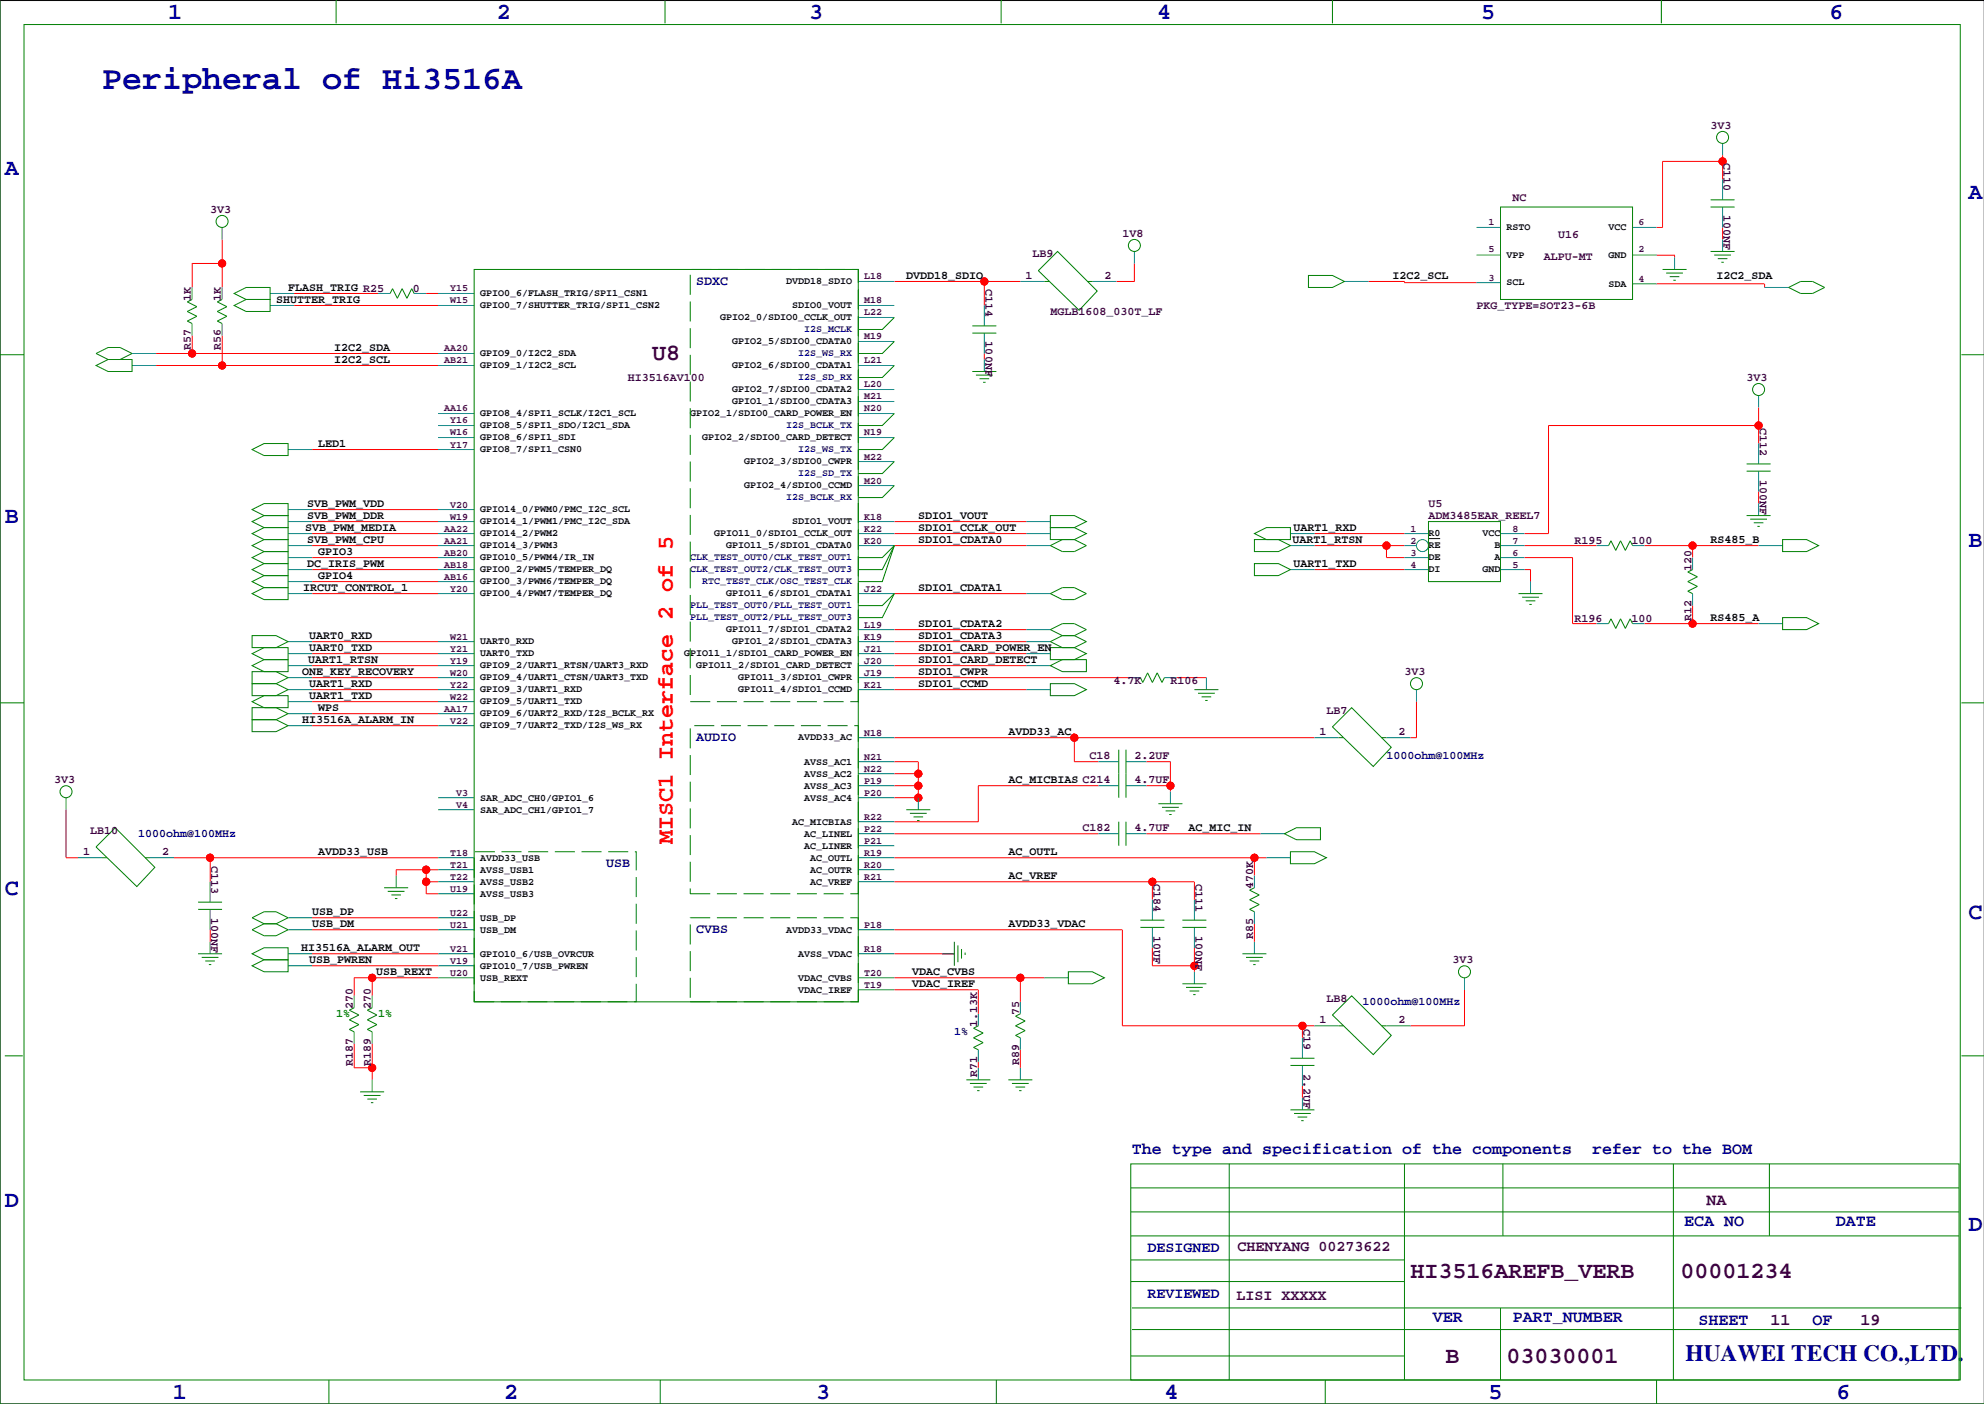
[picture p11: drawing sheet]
<svg xmlns="http://www.w3.org/2000/svg" width="420mm" height="297mm" viewBox="0 0 420 297" stroke-linecap="round" stroke-linejoin="round" font-family="sans-serif">
<path d="M419.9 .1h-419.9v296.9h419.9M302.3 113.9h2.4" fill="none" stroke="#000" stroke-width=".21"/>
<g fill="none" stroke="#f00" stroke-width=".21">
<path d="M364.5 32.9v5.1M364.5 34.1h-12.7v14h-1.3M47 55.7h-6.4v5.1M47 50.7v10.1M189.2 59.5h26.7M208.3 59.5v5.1M240 55.7v3.8h-3.8M289.6 59.5h7.6v.3h15.2M350.5 54h3.8v.5M364.5 48.1v2.6M33 74.8h59.7M33 77.3h59.7"/>
<path d="M40.6 71v3.8M47 71v6.3M62.2 62.1h17.8M62.2 64.6h30.5M90.2 62.1h2.5M208.3 74.8v1.3M350.5 60.1h22.9v.7M66 95.1h26.7M372.1 90h-44.4v22.9h-5.1M372.1 86.2v7.6M66 115.4h26.7M66 107.8h26.7"/>
<path d="M66 110.3h26.7M66 112.9h26.7M66 118h26.7M189.2 115.4h28M189.2 110.3h28M189.2 112.9h28M278.1 115.4h19.1M278.1 112.9h19.1M293.4 115.4v2.6h3.8M322.6 115.4h15.2M322.6 118h10.1v13.9h5.1M348 115.4h24.1"/>
<path d="M358.1 115.4v2.6M372.1 104v2.5M66 138.3h26.7M66 135.7h26.7M66 125.6h26.7M66 120.5h26.7M66 123h26.7M189.2 138.3h28M189.2 135.7h28M189.2 133.2h28M189.2 125.6h28M278.1 120.5h19.1"/>
<path d="M322.6 120.5h1.2v2.5M348 131.9h24.1M358.1 128.1v3.8M66 143.4h26.7M66 140.8h26.7M66 145.9h26.7M66 148.4h26.7M66 151h26.7M66 153.5h26.7M189.2 156.1h88.9M189.2 143.4h49.6M189.2 140.8h28"/>
<path d="M189.2 145.9h28M227.3 156.1v5h5.1M248.9 143.4h6.4M299.7 148.4v7.7h-1.3M14 171.3v10.2h2.5M189.2 166.2h5.1M189.2 161.1h5.1v7.7h-5.1M189.2 163.7h5.1M189.2 176.4h43.2M194.3 168.8h.1M232.4 166.2h-25.4v7.6h-17.8M242.6 166.2h5"/>
<path d="M242.6 161.1h5v6.4M242.6 176.4h24.1M36.8 181.5h55.9M44.4 181.5v5M44.4 196.7v2.5M66 196.7h26.7M66 194.2h26.7M90.2 186.5h2.5M90.2 184v5.1h2.5M92.7 184h-8.9v1.3M189.2 196.7h48.3v20.3h40.6M189.2 186.5h63.5v3.9"/>
<path d="M189.2 181.5h78.8M243.8 186.5v3.9M265.4 181.5v3.8M265.4 195.4v3.8M66 201.8h26.7M66 204.3h26.7M78.7 206.9v3.8M92.7 206.9h-17.8v3.8M189.2 209.4h17.8v5.1M189.2 206.9h31.8M189.2 201.8h12.7M215.9 206.9v5"/>
<path d="M243.8 200.5v3.8h8.9M252.7 200.5v5.1M275.6 217v2.6M309.9 209.4v7.6h-11.5M74.9 220.8v5.1h3.8M78.7 220.8v7.7M207 224.6v1.3M215.9 222.1v3.8M275.6 229.7v2.6"/>
<circle cx="364.5" cy="34.1" r=".76"/>
<circle cx="47" cy="55.7" r=".76"/>
<circle cx="208.3" cy="59.5" r=".76"/>
<circle cx="40.6" cy="74.8" r=".76"/>
<circle cx="47" cy="77.3" r=".76"/>
<circle cx="372.1" cy="90" r=".76"/>
<circle cx="293.4" cy="115.4" r=".76"/>
<circle cx="358.1" cy="115.4" r=".76"/>
<circle cx="358.1" cy="131.9" r=".76"/>
<circle cx="227.3" cy="156.1" r=".76"/>
<circle cx="194.3" cy="168.8" r=".76"/>
<circle cx="194.3" cy="163.7" r=".76"/>
<circle cx="194.3" cy="166.2" r=".76"/>
<circle cx="247.7" cy="166.2" r=".76"/>
<circle cx="44.5" cy="181.5" r=".76"/>
<circle cx="90.2" cy="184" r=".76"/>
<circle cx="90.2" cy="186.5" r=".76"/>
<circle cx="243.8" cy="186.5" r=".76"/>
<circle cx="265.4" cy="181.5" r=".76"/>
<circle cx="78.7" cy="206.9" r=".76"/>
<circle cx="215.9" cy="206.9" r=".76"/>
<circle cx="252.7" cy="204.3" r=".76"/>
<circle cx="275.6" cy="217" r=".76"/>
<circle cx="78.7" cy="225.9" r=".76"/>
</g>
<g fill="#f00" stroke="#f00" stroke-width=".21">
<circle cx="275.6" cy="217" r=".76"/>
<circle cx="194.3" cy="163.7" r=".76"/>
<circle cx="194.3" cy="168.8" r=".76"/>
<circle cx="194.3" cy="166.2" r=".76"/>
<circle cx="215.9" cy="206.9" r=".76"/>
<circle cx="243.8" cy="186.5" r=".76"/>
<circle cx="265.4" cy="181.5" r=".76"/>
<circle cx="227.3" cy="156.1" r=".76"/>
<circle cx="40.6" cy="74.8" r=".76"/>
<circle cx="47" cy="77.3" r=".76"/>
<circle cx="44.5" cy="181.5" r=".76"/>
<circle cx="90.2" cy="184" r=".76"/>
<circle cx="90.2" cy="186.5" r=".76"/>
<circle cx="78.7" cy="206.9" r=".76"/>
<circle cx="208.3" cy="59.5" r=".76"/>
<circle cx="247.7" cy="166.2" r=".76"/>
<circle cx="358.1" cy="131.9" r=".76"/>
<circle cx="358.1" cy="115.4" r=".76"/>
<circle cx="78.7" cy="225.9" r=".76"/>
<circle cx="293.4" cy="115.4" r=".76"/>
<circle cx="47" cy="55.7" r=".76"/>
<circle cx="252.7" cy="204.3" r=".76"/>
<circle cx="364.5" cy="34.1" r=".76"/>
<circle cx="372.1" cy="90" r=".76"/>
</g>
<g fill="none" stroke="#008080" stroke-width=".21">
<path d="M364.5 30.3v2.6M364.5 38v4.3M47 48.1v2.6M181.6 59.5h7.6M215.9 59.5h5.1M231.1 59.5h5.1M240 53.2v2.5M284.5 59.5h5.1M312.4 48.1h5.1M312.4 59.8h5.1M312.4 54h5.1M345.4 48.1h5.1"/>
<path d="M345.4 54h5.1M354.3 54.5v2.5M364.5 43.8v4.3M364.5 50.7v2.5M27.9 77.3h5.1M27.9 74.8h5.1M40.6 60.8v2.6M40.6 68.4v2.6M47 60.8v2.6M47 68.4v2.6M57.1 62.1h5.1M57.1 64.6h5.1"/>
<path d="M80 62.1h2.5M87.6 62.1h2.6M92.7 77.3h7.6M92.7 74.8h7.6M92.7 62.1h7.6M92.7 64.6h7.6M181.6 77.3h7.6M181.6 64.6h7.6M181.6 72.2h7.6M181.6 67.2h7.6M208.3 64.6v4.3M208.3 70.5v4.3"/>
<path d="M208.3 76.1v2.5M345.4 60.1h5.1M373.4 60.8h5.1M61 95.1h5M92.7 95.1h7.6M92.7 87.5h7.6M92.7 92.6h7.6M92.7 90h7.6M181.6 82.4h7.6M181.6 84.9h7.6M181.6 87.5h7.6M181.6 92.6h7.6"/>
<path d="M181.6 97.6h7.6M372.1 83.7v2.5M372.1 93.8v4.4M372.1 99.7v4.3M61 115.4h5M61 118h5M61 110.3h5M61 107.8h5M61 112.9h5M92.7 115.4h7.6M92.7 118h7.6M92.7 110.3h7.6"/>
<path d="M92.7 107.8h7.6M92.7 112.9h7.6M181.6 115.4h7.6M181.6 110.3h7.6M181.6 112.9h7.6M181.6 102.7h7.6M217.2 115.4h5M217.2 110.3h5M217.2 112.9h5M273 115.4h5.1M273 112.9h5.1M297.2 115.4h2.5"/>
<path d="M297.2 118h5.1M297.2 112.9h5.1M317.5 115.4h5.1M317.5 118h5.1M317.5 112.9h5.1M337.8 115.4h2.6M345.4 115.4h2.6M358.1 118v2.5M372.1 115.4h5.1M372.1 106.5v2.6M61 123h5M61 138.3h5"/>
<path d="M61 135.7h5M61 125.6h5M61 120.5h5M92.7 123h7.6M92.7 138.3h7.6M92.7 135.7h7.6M92.7 125.6h7.6M92.7 120.5h7.6M181.6 138.3h7.6M181.6 135.7h7.6M181.6 125.6h7.6M181.6 133.2h7.6"/>
<path d="M217.2 138.3h5M217.2 135.7h5M217.2 125.6h5M217.2 133.2h5M273 120.5h5.1M297.2 120.5h5.1M317.5 120.5h5.1M323.8 123v2.6M337.8 131.9h2.6M345.4 131.9h2.6M358.1 125.6v2.5M372.1 131.9h5.1"/>
<path d="M61 148.4h5M61 145.9h5M61 143.4h5M61 140.8h5M61 151h5M61 153.5h5M92.7 148.4h7.6M92.7 145.9h7.6M92.7 143.4h7.6M92.7 140.8h7.6M92.7 151h7.6M92.7 153.5h7.6"/>
<path d="M181.6 145.9h7.6M181.6 143.4h7.6M181.6 140.8h7.6M181.6 156.1h7.6M217.2 145.9h5M217.2 140.8h5M238.8 143.4h2.5M246.4 143.4h2.5M255.3 143.4v2.5M278.1 156.1h5.1M293.4 156.1h5M299.7 145.9v2.5"/>
<path d="M14 168.8v2.5M92.7 168.8h7.6M92.7 171.3h7.6M181.6 176.4h7.6M181.6 161.1h7.6M181.6 166.2h7.6M181.6 178.9h7.6M181.6 173.8h7.6M181.6 163.7h7.6M181.6 168.8h7.6M194.3 168.8v2.5M232.4 176.4h4.3"/>
<path d="M232.4 161.1h4.3M232.4 166.2h4.3M238.3 176.4h4.3M238.3 161.1h4.3M238.3 166.2h4.3M247.6 167.5v2.5M266.7 176.4h5.1M16.5 181.5h5.1M31.7 181.5h5.1M44.4 186.5v4.4M44.4 192.4v4.3M44.4 199.2v2.6"/>
<path d="M61 194.2h5M61 196.7h5M83.8 185.3v2.5M92.7 194.2h7.6M92.7 196.7h7.6M92.7 181.5h7.6M92.7 184h7.6M92.7 186.5h7.6M92.7 189.1h7.6M181.6 196.7h7.6M181.6 181.5h7.6M181.6 184h7.6"/>
<path d="M181.6 186.5h7.6M243.8 190.4v4.3M243.8 196.2v4.3M252.7 190.4v4.3M252.7 196.2v4.3M265.4 185.3v2.5M265.4 192.9v2.5M265.4 199.2v2.6M268 181.5h5M61 201.8h5M61 204.3h5M74.9 210.7v2.5"/>
<path d="M74.9 218.3v2.5M78.7 210.7v2.5M78.7 218.3v2.5M92.7 206.9h7.6M92.7 201.8h7.6M92.7 204.3h7.6M181.6 206.9h7.6M181.6 201.8h7.6M181.6 209.4h7.6M199.4 201.8h2.5M207 214.5v2.5M215.9 211.9v2.6"/>
<path d="M215.9 219.6v2.5M221 206.9h5.1M252.7 205.6v2.5M275.6 219.6v4.3M278.1 217h5.1M293.4 217h5M309.9 206.9v2.5M78.7 228.5v2.5M207 222.1v2.5M207 225.9v2.6M215.9 225.9v2.6M275.6 225.4v4.3"/>
<path d="M275.6 232.3v2.5"/>
<circle cx="301" cy="115.4" r="1.27"/>
</g>
<g fill="none" stroke="#008000" stroke-width=".21">
<path d="M0 -.1v297.1h419.9M71.1 0v4.9M140.7 0v4.9M211.8 0v4.9M281.9 0v4.9M351.5 0v4.9M5.1 5.2h409.7v286.8h-409.7zM100.3 57h81.3v154.9h-81.3zM221 59.5h1M223.8 53.2l8.4 8.4-3.9 4-8.6-8.3zM230.1 59.5h1M276.9 58.3h5l2.6 1.2-2.6 1.3h-5z"/>
<path d="M317.5 43.8h27.9v19.6h-27.9zM351.8 57h5.1M352.6 57.8h3.5M353.3 58.5h2M354.1 59.3h.5M361.9 53.2h5.1M361.9 42.3h5.1M361.9 43.8h5.1M362.7 54h3.6M363.5 54.7h2M364.2 55.5h.5M0 75h5.1"/>
<path d="M20.3 77.3l2.6-1.2h5v2.5h-5zM20.3 74.8l2.6-1.3h2.5l2.5 1.3-2.5 1.3h-2.5zM40.6 63.4l-1 .5 2.1 1-2.1 1 2.1 1-2.1 1 1 .5M47 63.4l-1 .5 2 1-2 1 2 1-2 1 1 .5M49.5 62.1l2.6-1.3h5v2.6h-5zM49.5 64.6l2.6-1.2h5v2.5h-5zM82.5 62.1l.6-1 1 2 1-2 1 2 1-2 .5 1M189.2 72.2l-2.5 2.6h-5.1M189.2 77.3l-2.5 2.6h-5.1M189.2 67.2l-2.5 2.5h-5.1M205.7 78.6h5.1M205.7 68.9h5.1"/>
<path d="M205.7 70.5h5.1M206.5 79.4h3.6M378.5 60.8l2.5-1.3h2.5l2.6 1.3-2.6 1.3h-2.5zM415 75h4.9M53.3 95.1l2.6-1.3h5.1v2.6h-5.1zM189.2 92.6l-2.5 2.5h-5.1M189.2 97.6l-2.5 2.6h-5.1M189.2 87.5l-2.5 2.5h-5.1M207.3 80.1h2M208 80.9h.5M369.6 98.2h5M369.6 99.7h5"/>
<path d="M53.3 118l2.6-1.3h5.1v2.5h-5.1zM53.3 110.3l2.6-1.2h5.1v2.5h-5.1zM53.3 107.8l2.6-1.3h5.1v2.6h-5.1zM53.3 115.4l2.6-1.2h5.1v2.5h-5.1zM53.3 112.9l2.6-1.3h5.1v2.6h-5.1zM189.2 102.7l-2.5 2.6h-5.1M189.2 115.4l-2.5 2.6h-5.1M189.2 115.4l-2.5 5.1h-5.1M189.2 115.4l-2.5 7.6h-5.1M222.2 111.6h5.1l2.6 1.3-2.6 1.3h-5.1zM222.2 109.1h5.1l2.6 1.2-2.6 1.3h-5.1zM222.2 115.4l2.6-1.2h2.5l2.6 1.2-2.6 1.3h-2.5z"/>
<path d="M265.4 119.2h5.1l2.5 1.3-2.5 1.3h-5.1zM265.4 114.2h5.1l2.5 1.2-2.5 1.3h-5.1zM265.4 112.9l2.6-1.3h5v2.6h-5zM302.3 110.3h15.2v12.7h-15.2zM340.4 115.4l.5-1 1 2 1-2 1 2 1-2 .5 1M369.6 109.1h5M370.3 109.8h3.6M371.1 110.6h2M371.9 111.4h.5M377.2 114.2h5.1l2.5 1.2-2.5 1.3h-5.1zM53.3 123l2.6-1.2h5.1v2.5h-5.1zM53.3 138.3l2.6-1.3h5.1v2.6h-5.1z"/>
<path d="M53.3 134.5h5.1l2.6 1.2-2.6 1.3h-5.1zM53.3 125.6l2.6-1.3h5.1v2.6h-5.1zM53.3 120.5l2.6-1.3h5.1v2.6h-5.1zM181.6 128.1h5.1l2.5-2.5-2.5 5.1h-5.1M222.2 137h5.1l2.6 1.3-2.6 1.3h-5.1zM222.2 125.6l2.6-1.3h2.5l2.6 1.3-2.6 1.3h-2.5zM224.8 134.5l-2.6-1.3 2.6-1.3h2.5l2.6 1.3-2.6 1.3M224.8 134.5h2.5M224.8 134.5l-2.6 1.2 2.6 1.3h2.5l2.6-1.3-2.6-1.2M321.3 125.6h5.1M322.1 126.4h3.5M322.8 127.1h2.1"/>
<path d="M323.6 127.9h.5M340.4 131.9l.5-1 1 2.1 1-2.1 1 2.1 1-2.1 .5 1M358.1 120.5l-1 .5 2.1 1-2.1 1 2.1 1.1-2.1 1 1 .5M377.2 130.7h5.1l2.5 1.2-2.5 1.3h-5.1zM0 148.7h5.1M53.3 148.4l2.6-1.2h5.1v2.5h-5.1zM53.3 144.6h5.1l2.6 1.3-2.6 1.3h-5.1zM53.3 142.1h5.1l2.6 1.3-2.6 1.2h-5.1zM53.3 140.8l2.6-1.2h5.1v2.5h-5.1zM53.3 149.7h5.1l2.6 1.3-2.6 1.3h-5.1zM53.3 152.3h5.1l2.6 1.2-2.6 1.3h-5.1zM222.2 140.8l2.6-1.2h5.1v2.5h-5.1z"/>
<path d="M222.2 144.6h5.1l2.6 1.3-2.6 1.3h-5.1zM236.7 158.6v10.2M238.3 158.6v10.2M241.3 143.4l.5 1 1-2 1 2 1.1-2 1 2 .5-1M252.7 145.9h5.1M253.5 146.7h3.5M254.3 147.4h2M255 148.2h.5M283.2 156.1h1M286 149.7l8.4 8.4-3.8 4.1-8.7-8.4zM292.4 156.1h1M415 148.7h4.9"/>
<path d="M24.4 175.1l8.4 8.4-3.8 4.1-8.7-8.4zM191.8 171.3h5M192.5 172.1h3.6M193.3 172.8h2M194.1 173.6h.5M236.7 173.8v5.1M238.3 173.8v5.1M245.1 170h5.1M245.9 170.8h3.5M246.6 171.6h2.1M247.4 172.3h.5M271.8 176.4l2.5-1.3h5.1v2.6h-5.1z"/>
<path d="M21.6 181.5h1M30.7 181.5h1M41.9 190.9h5.1M41.9 192.4h5.1M55.9 195.4l-2.6-1.2 2.6-1.3h2.5l2.6 1.3-2.6 1.2M55.9 195.4h2.5M55.9 195.4l-2.6 1.3 2.6 1.3h2.5l2.6-1.3-2.6-1.3M81.3 187.8h5.1M82 188.6h3.6M82.8 189.3h2M83.6 190.1h.5M201.9 199.2v5.1"/>
<path d="M241.3 194.7h5.1M241.3 196.2h5.1M250.2 194.7h5.1M250.2 196.2h5.1M265.4 187.8l-1 .5 2 1-2 1.1 2 1-2 1 1 .5M273 180.2h5.1l2.6 1.3-2.6 1.2h-5.1zM41.9 201.8h5.1M42.7 202.6h3.5M43.4 203.3h2.1M44.2 204.1h.5M53.3 201.8l2.6-1.3h5.1v2.6h-5.1zM53.3 204.3l2.6-1.2h5.1v2.5h-5.1z"/>
<path d="M74.9 213.2l-1 .5 2 1-2 1.1 2 1-2 1 1 .5M78.7 213.2l-1 .5 2.1 1-2.1 1.1 2.1 1-2.1 1 1 .5M202.7 200v3.6M203.5 200.8v2M204.2 201.5v.5M207 217l-1 .5 2 1.1-2 1 2 1-2 1 1 .5M215.9 214.5l-1 .5 2 1-2 1 2 1-2 1.1 1 .5M226.1 205.6h5l2.6 1.3-2.6 1.2h-5zM250.2 208.1h5.1M251 208.9h3.5M251.7 209.7h2M252.5 210.4h.5"/>
<path d="M262.9 201.8h5.1M263.7 202.6h3.5M264.4 203.3h2M265.2 204.1h.5M283.2 217h1M286 210.7l8.4 8.4-3.8 4-8.7-8.4zM292.4 217h1M1 223.4h3.8M76.2 231h5.1M77 231.8h3.5M77.7 232.5h2.1M78.5 233.3h.5"/>
<path d="M204.5 228.5h5M205.2 229.2h3.6M206 230h2M206.8 230.7h.5M213.4 228.5h5M214.1 229.2h3.6M214.9 230h2M215.6 230.7h.6M273 223.9h5.1M273 225.4h5.1M273 234.8h5.1M273.8 235.6h3.6"/>
<path d="M274.6 236.3h2M275.3 237.1h.5M415 223.4h4.9M239.3 246.2h175.2v45.8h-175.2zM239.3 251.3h175.2M239.3 256.4h175.2M260.1 246.2v45.8M297.2 246.2v45.8M318 246.2v15.3M354.1 246.2v45.8M374.4 246.2v15.3M239.3 266.6h57.9"/>
<path d="M239.3 261.5h175.2M239.3 271.1h57.9M239.5 276.7h175.5M317.5 276.7v15.3M69.6 292v5M139.7 292v5M210.8 292v5M239.3 286.9h57.9M239.5 281.3h175M280.4 292v5M350.5 292v5M383.5 287.4h.1"/>
<circle cx="364.5" cy="29.1" r="1.27"/>
<circle cx="47" cy="46.8" r="1.27"/>
<circle cx="240" cy="51.9" r="1.27"/>
<circle cx="372.1" cy="82.4" r="1.27"/>
<circle cx="299.7" cy="144.6" r="1.27"/>
<circle cx="14" cy="167.5" r="1.27"/>
<circle cx="309.9" cy="205.6" r="1.27"/>
</g>
<path d="M146 57h35.6v91.4h-35.6zM146 153.5h35.6v35.6h-35.6zM100.3 180.2h34.3v31.7h-34.3zM146 194.2h35.6v17.7h-35.6z" fill="none" stroke="#008000" stroke-width=".21" stroke-dasharray="4.2 1.4" stroke-linecap="butt"/>
<text font-size="7.1" fill="#0000a0" x="21.6" y="18.7">Peripheral of Hi3516A</text>
<g font-size="4.9" fill="#0000a0">
<text x="35.6" y="3.9">1</text>
<text x="105.2" y="3.9">2</text>
<text x="171.2" y="3.9">3</text>
<text x="244.9" y="3.9">4</text>
<text x="313.4" y="3.9">5</text>
<text x="387.1" y="3.9">6</text>
<text x="1" y="36.9">A</text>
<text x="416.6" y="42">A</text>
<text x="1" y="110.6">B</text>
<text x="416.6" y="115.7">B</text>
<text x="1" y="189.3">C</text>
<text x="416.6" y="194.4">C</text>
<text x="1" y="255.4">D</text>
<text x="416.6" y="260.5">D</text>
<text x="356.6" y="288">HUAWEI TECH CO.,LTD.</text>
<text x="36.6" y="296">1</text>
<text x="106.7" y="296">2</text>
<text x="172.7" y="296">3</text>
<text x="246.4" y="296">4</text>
<text x="315" y="296">5</text>
<text x="388.6" y="296">6</text>
</g>
<g font-size="4.9" fill="#400040">
<text x="138" y="76.2">U8</text>
<text x="298.5" y="270.5">HI3516AREFB_VERB</text>
<text x="355.6" y="270.5">00001234</text>
<text x="305.9" y="288.3">B</text>
<text x="318.8" y="288.3">03030001</text>
</g>
<text font-size="4.9" fill="#f00" x="142.4" y="178.5" transform="rotate(-90 142.4 178.5)">MISC1 Interface 2 of 5</text>
<g font-size="3.5" fill="#0000a0">
<text x="239.5" y="244.2">The type and specification of the components</text>
<text x="336.9" y="244.2">refer to the BOM</text>
<text x="356.4" y="259.4">ECA NO</text>
<text x="388.5" y="259.4">DATE</text>
<text x="303.1" y="279.7">VER</text>
<text x="320.1" y="279.7">PART_NUMBER</text>
<text x="359.4" y="280.3">SHEET</text>
<text x="383.5" y="280.3">OF</text>
</g>
<g font-size="3.5" fill="#400040">
<text x="361.1" y="254.9">NA</text>
<text x="374.6" y="280.3">11</text>
<text x="393.7" y="280.3">19</text>
</g>
<g font-size="3.2" fill="#0000a0">
<text x="242.8" y="264.9">DESIGNED</text>
<text x="242.8" y="274.5">REVIEWED</text>
</g>
<g font-size="3.2" fill="#400040">
<text x="261.9" y="264.7">CHENYANG 00273622</text>
<text x="261.6" y="275.1">LISI XXXXX</text>
</g>
<g font-size="2.8" fill="#0000a0">
<text x="147.3" y="60.2">SDXC</text>
<text x="147.3" y="156.8">AUDIO</text>
<text x="128.3" y="183.4">USB</text>
<text x="147.3" y="197.4">CVBS</text>
</g>
<g font-size="2.5" fill="#400040">
<text x="361.9" y="27.3">3V3</text>
<text x="364.7" y="34.6" transform="rotate(90 364.7 34.6)">C110</text>
<text x="44.4" y="45.1">3V3</text>
<text x="320" y="42.5">NC</text>
<text x="364.7" y="45.6" transform="rotate(90 364.7 45.6)">100NF</text>
<text x="237.5" y="50.2">1V8</text>
<text x="329.7" y="50.4">U16</text>
<text x="217" y="59">1</text>
<text x="218.4" y="54.5">LB9</text>
<text x="233.7" y="59">2</text>
<text x="326.6" y="55">ALPU-MT</text>
<text x="40.4" y="63.6" transform="rotate(-90 40.4 63.6)">1K</text>
<text x="46.7" y="63.6" transform="rotate(-90 46.7 63.6)">1K</text>
<text x="87.4" y="61.8">0</text>
<text x="208.5" y="61.2" transform="rotate(90 208.5 61.2)">C114</text>
<text x="312.4" y="65.4">PKG_TYPE=SOT23-6B</text>
<text x="222.2" y="66.7">MGLB1608_030T_LF</text>
<text x="40.4" y="74.2" transform="rotate(-90 40.4 74.2)">R57</text>
<text x="46.7" y="74.2" transform="rotate(-90 46.7 74.2)">R56</text>
<text x="208.5" y="72.2" transform="rotate(90 208.5 72.2)">100NF</text>
<text x="132.8" y="80.6">HI3516AV100</text>
<text x="369.6" y="80.6">3V3</text>
<text x="372.3" y="90.5" transform="rotate(90 372.3 90.5)">C112</text>
<text x="372.3" y="101.5" transform="rotate(90 372.3 101.5)">100NF</text>
<text x="302.3" y="107.3">U5</text>
<text x="302.3" y="109.8">ADM3485EAR_REEL7</text>
<text x="333.2" y="115.2">R195</text>
<text x="345.2" y="115.2">100</text>
<text x="357.9" y="120.8" transform="rotate(-90 357.9 120.8)">120</text>
<text x="333.2" y="131.7">R196</text>
<text x="345.2" y="131.7">100</text>
<text x="357.9" y="131.3" transform="rotate(-90 357.9 131.3)">R12</text>
<text x="297.2" y="142.9">3V3</text>
<text x="235.6" y="144.7">4.7K</text>
<text x="247.6" y="144.7">R106</text>
<text x="279.2" y="155.6">1</text>
<text x="280.7" y="151">LB7</text>
<text x="295.9" y="155.6">2</text>
<text x="230.5" y="160.6">C18</text>
<text x="240" y="160.6">2.2UF</text>
<text x="11.4" y="165.7">3V3</text>
<text x="240" y="165.7">4.7UF</text>
<text x="19" y="176.4">LB10</text>
<text x="229" y="175.9">C182</text>
<text x="240" y="175.9">4.7UF</text>
<text x="17.6" y="181">1</text>
<text x="34.3" y="181">2</text>
<text x="44.7" y="183.2" transform="rotate(90 44.7 183.2)">C113</text>
<text x="244.1" y="187" transform="rotate(90 244.1 187)">C184</text>
<text x="253" y="187" transform="rotate(90 253 187)">C111</text>
<text x="265.2" y="188.1" transform="rotate(-90 265.2 188.1)">470K</text>
<text x="44.7" y="194.2" transform="rotate(90 44.7 194.2)">100NF</text>
<text x="244.1" y="198" transform="rotate(90 244.1 198)">10UF</text>
<text x="253" y="198" transform="rotate(90 253 198)">100NF</text>
<text x="265.2" y="198.6" transform="rotate(-90 265.2 198.6)">R85</text>
<text x="307.3" y="203.8">3V3</text>
<text x="74.7" y="213.5" transform="rotate(-90 74.7 213.5)">270</text>
<text x="78.5" y="213.5" transform="rotate(-90 78.5 213.5)">270</text>
<text x="215.6" y="214.7" transform="rotate(-90 215.6 214.7)">75</text>
<text x="280.7" y="212">LB8</text>
<text x="206.8" y="217.3" transform="rotate(-90 206.8 217.3)">1.13K</text>
<text x="275.8" y="217.7" transform="rotate(90 275.8 217.7)">C19</text>
<text x="279.2" y="216.5">1</text>
<text x="295.9" y="216.5">2</text>
<text x="74.7" y="225.5" transform="rotate(-90 74.7 225.5)">R187</text>
<text x="78.5" y="225.5" transform="rotate(-90 78.5 225.5)">R189</text>
<text x="206.8" y="227.8" transform="rotate(-90 206.8 227.8)">R71</text>
<text x="215.6" y="225.3" transform="rotate(-90 215.6 225.3)">R89</text>
<text x="275.8" y="227.2" transform="rotate(90 275.8 227.2)">2.2UF</text>
</g>
<g font-size="2.5">
<text x="191.8" y="59">DVDD18_SDIO</text>
<text x="294.6" y="59">I2C2_SCL</text>
<text x="363.2" y="59">I2C2_SDA</text>
<text x="58.4" y="64.1">SHUTTER_TRIG</text>
<text x="61" y="61.6">FLASH_TRIG R25</text>
<text x="70.7" y="76.8">I2C2_SCL</text>
<text x="70.7" y="74.3">I2C2_SDA</text>
<text x="67.3" y="94.6">LED1</text>
<text x="65" y="107.3">SVB_PWM_VDD</text>
<text x="64.6" y="112.4">SVB_PWM_MEDIA</text>
<text x="65" y="109.8">SVB_PWM_DDR</text>
<text x="194.3" y="109.8">SDIO1_VOUT</text>
<text x="194.3" y="112.4">SDIO1_CCLK_OUT</text>
<text x="273.7" y="112.4">UART1_RXD</text>
<text x="65" y="114.9">SVB_PWM_CPU</text>
<text x="67.3" y="117.5">GPIO3</text>
<text x="194.3" y="114.9">SDIO1_CDATA0</text>
<text x="273.5" y="114.9">UART1_RTSN</text>
<text x="361.9" y="114.9">RS485_B</text>
<text x="64.1" y="125.1">IRCUT_CONTROL_1</text>
<text x="65" y="120">DC_IRIS_PWM</text>
<text x="67.3" y="122.5">GPIO4</text>
<text x="194.3" y="125.1">SDIO1_CDATA1</text>
<text x="273.7" y="120">UART1_TXD</text>
<text x="361.9" y="131.4">RS485_A</text>
<text x="65.4" y="137.8">UART0_TXD</text>
<text x="65.4" y="135.2">UART0_RXD</text>
<text x="194.3" y="132.7">SDIO1_CDATA2</text>
<text x="194.3" y="135.2">SDIO1_CDATA3</text>
<text x="194.3" y="137.8">SDIO1_CARD_POWER_EN</text>
<text x="63.9" y="142.9">ONE_KEY_RECOVERY</text>
<text x="65.2" y="140.3">UART1_RTSN</text>
<text x="194.3" y="140.3">SDIO1_CARD_DETECT</text>
<text x="194.3" y="142.9">SDIO1_CWPR</text>
<text x="65.4" y="147.9">UART1_TXD</text>
<text x="65.4" y="145.4">UART1_RXD</text>
<text x="194.3" y="145.4">SDIO1_CCMD</text>
<text x="63.9" y="153">HI3516A_ALARM_IN</text>
<text x="67.3" y="150.5">WPS</text>
<text x="213.4" y="155.6">AVDD33_AC</text>
<text x="213.4" y="165.7">AC_MICBIAS C214</text>
<text x="251.5" y="175.9">AC_MIC_IN</text>
<text x="67.3" y="181">AVDD33_USB</text>
<text x="213.4" y="181">AC_OUTL</text>
<text x="213.4" y="186">AC_VREF</text>
<text x="66" y="196.2">USB_DM</text>
<text x="66" y="193.7">USB_DP</text>
<text x="213.4" y="196.2">AVDD33_VDAC</text>
<text x="63.7" y="201.3">HI3516A_ALARM_OUT</text>
<text x="65.4" y="203.8">USB_PWREN</text>
<text x="79.6" y="206.4">USB_REXT</text>
<text x="193" y="206.4">VDAC_CVBS</text>
<text x="193" y="208.9">VDAC_IREF</text>
</g>
<g font-size="2.5" fill="#0000a0">
<text x="293.4" y="160.6">1000ohm@100MHz</text>
<text x="29.2" y="177.2">1000ohm@100MHz</text>
<text x="288.3" y="212.7">1000ohm@100MHz</text>
<text x="201.9" y="219.1">1%</text>
</g>
<g font-size="2.5" fill="#008000">
<text x="71.1" y="215.3">1%</text>
<text x="80" y="215.3">1%</text>
</g>
<g font-size="2.1" fill="#400040">
<text x="315" y="47.7">1</text>
<text x="346.7" y="47.7">6</text>
<text x="315" y="53.3">5</text>
<text x="346.7" y="53.3">2</text>
<text x="182.9" y="59.1">L18</text>
<text x="315" y="59.4">3</text>
<text x="346.7" y="59.6">4</text>
<text x="95.2" y="61.7">Y15</text>
<text x="95.2" y="64.2">W15</text>
<text x="182.9" y="64.2">M18</text>
<text x="182.9" y="71.8">M19</text>
<text x="182.9" y="66.7">L22</text>
<text x="94" y="76.9">AB21</text>
<text x="94" y="74.4">AA20</text>
<text x="182.9" y="76.9">L21</text>
<text x="182.9" y="82">L20</text>
<text x="94" y="87.1">AA16</text>
<text x="95.2" y="89.6">Y16</text>
<text x="182.9" y="84.5">M21</text>
<text x="182.9" y="87.1">N20</text>
<text x="95.2" y="94.7">Y17</text>
<text x="95.2" y="92.1">W16</text>
<text x="182.9" y="92.1">N19</text>
<text x="182.9" y="97.2">M22</text>
<text x="95.2" y="107.4">V20</text>
<text x="182.9" y="102.3">M20</text>
<text x="94" y="112.5">AA22</text>
<text x="95.2" y="109.9">W19</text>
<text x="182.9" y="112.5">K22</text>
<text x="182.9" y="109.9">K18</text>
<text x="298.5" y="112.5">1</text>
<text x="320" y="112.5">8</text>
<text x="94" y="117.5">AB20</text>
<text x="94" y="115">AA21</text>
<text x="182.9" y="115">K20</text>
<text x="298.5" y="117.5">3</text>
<text x="298.5" y="115">2</text>
<text x="320" y="115">7</text>
<text x="320" y="117.5">6</text>
<text x="94" y="120.1">AB18</text>
<text x="94" y="122.6">AB16</text>
<text x="95.2" y="125.2">Y20</text>
<text x="182.9" y="125.2">J22</text>
<text x="298.5" y="120.1">4</text>
<text x="320" y="120.1">5</text>
<text x="95.2" y="135.3">W21</text>
<text x="95.2" y="137.9">Y21</text>
<text x="182.9" y="137.9">J21</text>
<text x="182.9" y="132.8">L19</text>
<text x="182.9" y="135.3">K19</text>
<text x="95.2" y="142.9">W20</text>
<text x="95.2" y="140.4">Y19</text>
<text x="182.9" y="140.4">J20</text>
<text x="182.9" y="142.9">J19</text>
<text x="95.2" y="145.5">Y22</text>
<text x="95.2" y="148">W22</text>
<text x="182.9" y="145.5">K21</text>
<text x="94" y="150.6">AA17</text>
<text x="95.2" y="153.1">V22</text>
<text x="182.9" y="155.6">N18</text>
<text x="182.9" y="160.7">N21</text>
<text x="182.9" y="163.3">N22</text>
<text x="182.9" y="165.8">P19</text>
<text x="96.5" y="168.3">V3</text>
<text x="96.5" y="170.9">V4</text>
<text x="182.9" y="173.4">R22</text>
<text x="182.9" y="168.3">P20</text>
<text x="182.9" y="176">P22</text>
<text x="182.9" y="178.5">P21</text>
<text x="95.2" y="181">T18</text>
<text x="95.2" y="183.6">T21</text>
<text x="182.9" y="181">R19</text>
<text x="182.9" y="183.6">R20</text>
<text x="95.2" y="186.1">T22</text>
<text x="95.2" y="188.7">U19</text>
<text x="182.9" y="186.1">R21</text>
<text x="95.2" y="196.3">U21</text>
<text x="95.2" y="193.7">U22</text>
<text x="182.9" y="196.3">P18</text>
<text x="95.2" y="201.4">V21</text>
<text x="95.2" y="203.9">V19</text>
<text x="182.9" y="201.4">R18</text>
<text x="95.2" y="206.4">U20</text>
<text x="182.9" y="206.4">T20</text>
<text x="182.9" y="209">T19</text>
</g>
<g font-size="2.1">
<text x="318.8" y="48.7">RSTO</text>
<text x="340.4" y="48.7">VCC</text>
<text x="318.8" y="54.6">VPP</text>
<text x="340.4" y="54.6">GND</text>
<text x="101.6" y="62.7">GPIO0_6/FLASH_TRIG/SPI1_CSN1</text>
<text x="101.6" y="65.2">GPIO0_7/SHUTTER_TRIG/SPI1_CSN2</text>
<text x="166.4" y="60.1">DVDD18_SDIO</text>
<text x="167.6" y="65.2">SDIO0_VOUT</text>
<text x="318.8" y="60.4">SCL</text>
<text x="340.4" y="60.7">SDA</text>
<text x="152.4" y="67.8">GPIO2_0/SDIO0_CCLK_OUT</text>
<text x="101.6" y="77.9">GPIO9_1/I2C2_SCL</text>
<text x="101.6" y="75.4">GPIO9_0/I2C2_SDA</text>
<text x="154.9" y="72.8">GPIO2_5/SDIO0_CDATA0</text>
<text x="154.9" y="77.9">GPIO2_6/SDIO0_CDATA1</text>
<text x="154.9" y="83">GPIO2_7/SDIO0_CDATA2</text>
<text x="101.6" y="88.1">GPIO8_4/SPI1_SCLK/I2C1_SCL</text>
<text x="146" y="88.1">GPIO2_1/SDIO0_CARD_POWER_EN</text>
<text x="154.9" y="85.5">GPIO1_1/SDIO0_CDATA3</text>
<text x="101.6" y="95.7">GPIO8_7/SPI1_CSN0</text>
<text x="101.6" y="93.2">GPIO8_6/SPI1_SDI</text>
<text x="101.6" y="90.6">GPIO8_5/SPI1_SDO/I2C1_SDA</text>
<text x="148.6" y="93.2">GPIO2_2/SDIO0_CARD_DETECT</text>
<text x="157.5" y="98.2">GPIO2_3/SDIO0_CWPR</text>
<text x="157.5" y="103.3">GPIO2_4/SDIO0_CCMD</text>
<text x="101.6" y="108.4">GPIO14_0/PWM0/PMC_I2C_SCL</text>
<text x="101.6" y="110.9">GPIO14_1/PWM1/PMC_I2C_SDA</text>
<text x="101.6" y="113.5">GPIO14_2/PWM2</text>
<text x="151.1" y="113.5">GPIO11_0/SDIO1_CCLK_OUT</text>
<text x="167.6" y="110.9">SDIO1_VOUT</text>
<text x="302.3" y="113.5">R0</text>
<text x="313.7" y="113.5">VCC</text>
<text x="101.6" y="118.6">GPIO10_5/PWM4/IR_IN</text>
<text x="101.6" y="116">GPIO14_3/PWM3</text>
<text x="153.7" y="116">GPIO11_5/SDIO1_CDATA0</text>
<text x="302.3" y="118.6">DE</text>
<text x="302.3" y="116">RE</text>
<text x="316.2" y="116">B</text>
<text x="316.2" y="118.6">A</text>
<text x="101.6" y="121.1">GPIO0_2/PWM5/TEMPER_DQ</text>
<text x="101.6" y="123.6">GPIO0_3/PWM6/TEMPER_DQ</text>
<text x="302.3" y="121.1">DI</text>
<text x="313.7" y="121.1">GND</text>
<text x="101.6" y="126.2">GPIO0_4/PWM7/TEMPER_DQ</text>
<text x="153.7" y="126.2">GPIO11_6/SDIO1_CDATA1</text>
<text x="101.6" y="136.3">UART0_RXD</text>
<text x="153.7" y="133.8">GPIO11_7/SDIO1_CDATA2</text>
<text x="154.9" y="136.3">GPIO1_2/SDIO1_CDATA3</text>
<text x="101.6" y="138.9">UART0_TXD</text>
<text x="101.6" y="144">GPIO9_4/UART1_CTSN/UART3_TXD</text>
<text x="101.6" y="141.4">GPIO9_2/UART1_RTSN/UART3_RXD</text>
<text x="144.8" y="138.9">GPIO11_1/SDIO1_CARD_POWER_EN</text>
<text x="147.3" y="141.4">GPIO11_2/SDIO1_CARD_DETECT</text>
<text x="156.2" y="144">GPIO11_3/SDIO1_CWPR</text>
<text x="101.6" y="146.5">GPIO9_3/UART1_RXD</text>
<text x="101.6" y="149">GPIO9_5/UART1_TXD</text>
<text x="156.2" y="146.5">GPIO11_4/SDIO1_CCMD</text>
<text x="101.6" y="151.6">GPIO9_6/UART2_RXD/I2S_BCLK_RX</text>
<text x="101.6" y="154.1">GPIO9_7/UART2_TXD/I2S_WS_RX</text>
<text x="168.9" y="156.7">AVDD33_AC</text>
<text x="170.2" y="161.7">AVSS_AC1</text>
<text x="170.2" y="164.3">AVSS_AC2</text>
<text x="170.2" y="166.8">AVSS_AC3</text>
<text x="101.6" y="169.4">SAR_ADC_CH0/GPIO1_6</text>
<text x="101.6" y="171.9">SAR_ADC_CH1/GPIO1_7</text>
<text x="170.2" y="169.4">AVSS_AC4</text>
<text x="167.6" y="174.4">AC_MICBIAS</text>
<text x="170.2" y="177">AC_LINEL</text>
<text x="170.2" y="179.5">AC_LINER</text>
<text x="101.6" y="182.1">AVDD33_USB</text>
<text x="101.6" y="184.6">AVSS_USB1</text>
<text x="171.4" y="182.1">AC_OUTL</text>
<text x="171.4" y="184.6">AC_OUTR</text>
<text x="101.6" y="187.1">AVSS_USB2</text>
<text x="101.6" y="189.7">AVSS_USB3</text>
<text x="171.4" y="187.1">AC_VREF</text>
<text x="101.6" y="197.3">USB_DM</text>
<text x="101.6" y="194.8">USB_DP</text>
<text x="166.4" y="197.3">AVDD33_VDAC</text>
<text x="101.6" y="202.4">GPIO10_6/USB_OVRCUR</text>
<text x="168.9" y="202.4">AVSS_VDAC</text>
<text x="101.6" y="204.9">GPIO10_7/USB_PWREN</text>
<text x="101.6" y="207.5">USB_REXT</text>
<text x="168.9" y="207.5">VDAC_CVBS</text>
<text x="168.9" y="210">VDAC_IREF</text>
</g>
<g font-size="2.1" fill="#0000a0">
<text x="170.2" y="70.3">I2S_MCLK</text>
<text x="168.9" y="75.4">I2S_WS_RX</text>
<text x="168.9" y="80.5">I2S_SD_RX</text>
<text x="166.4" y="90.6">I2S_BCLK_TX</text>
<text x="168.9" y="95.7">I2S_WS_TX</text>
<text x="168.9" y="100.8">I2S_SD_TX</text>
<text x="166.4" y="105.9">I2S_BCLK_RX</text>
<text x="146" y="118.6">CLK_TEST_OUT0/CLK_TEST_OUT1</text>
<text x="146" y="121.1">CLK_TEST_OUT2/CLK_TEST_OUT3</text>
<text x="148.6" y="123.6">RTC_TEST_CLK/OSC_TEST_CLK</text>
<text x="146" y="128.7">PLL_TEST_OUT0/PLL_TEST_OUT1</text>
<text x="146" y="131.3">PLL_TEST_OUT2/PLL_TEST_OUT3</text>
</g>
</svg>
